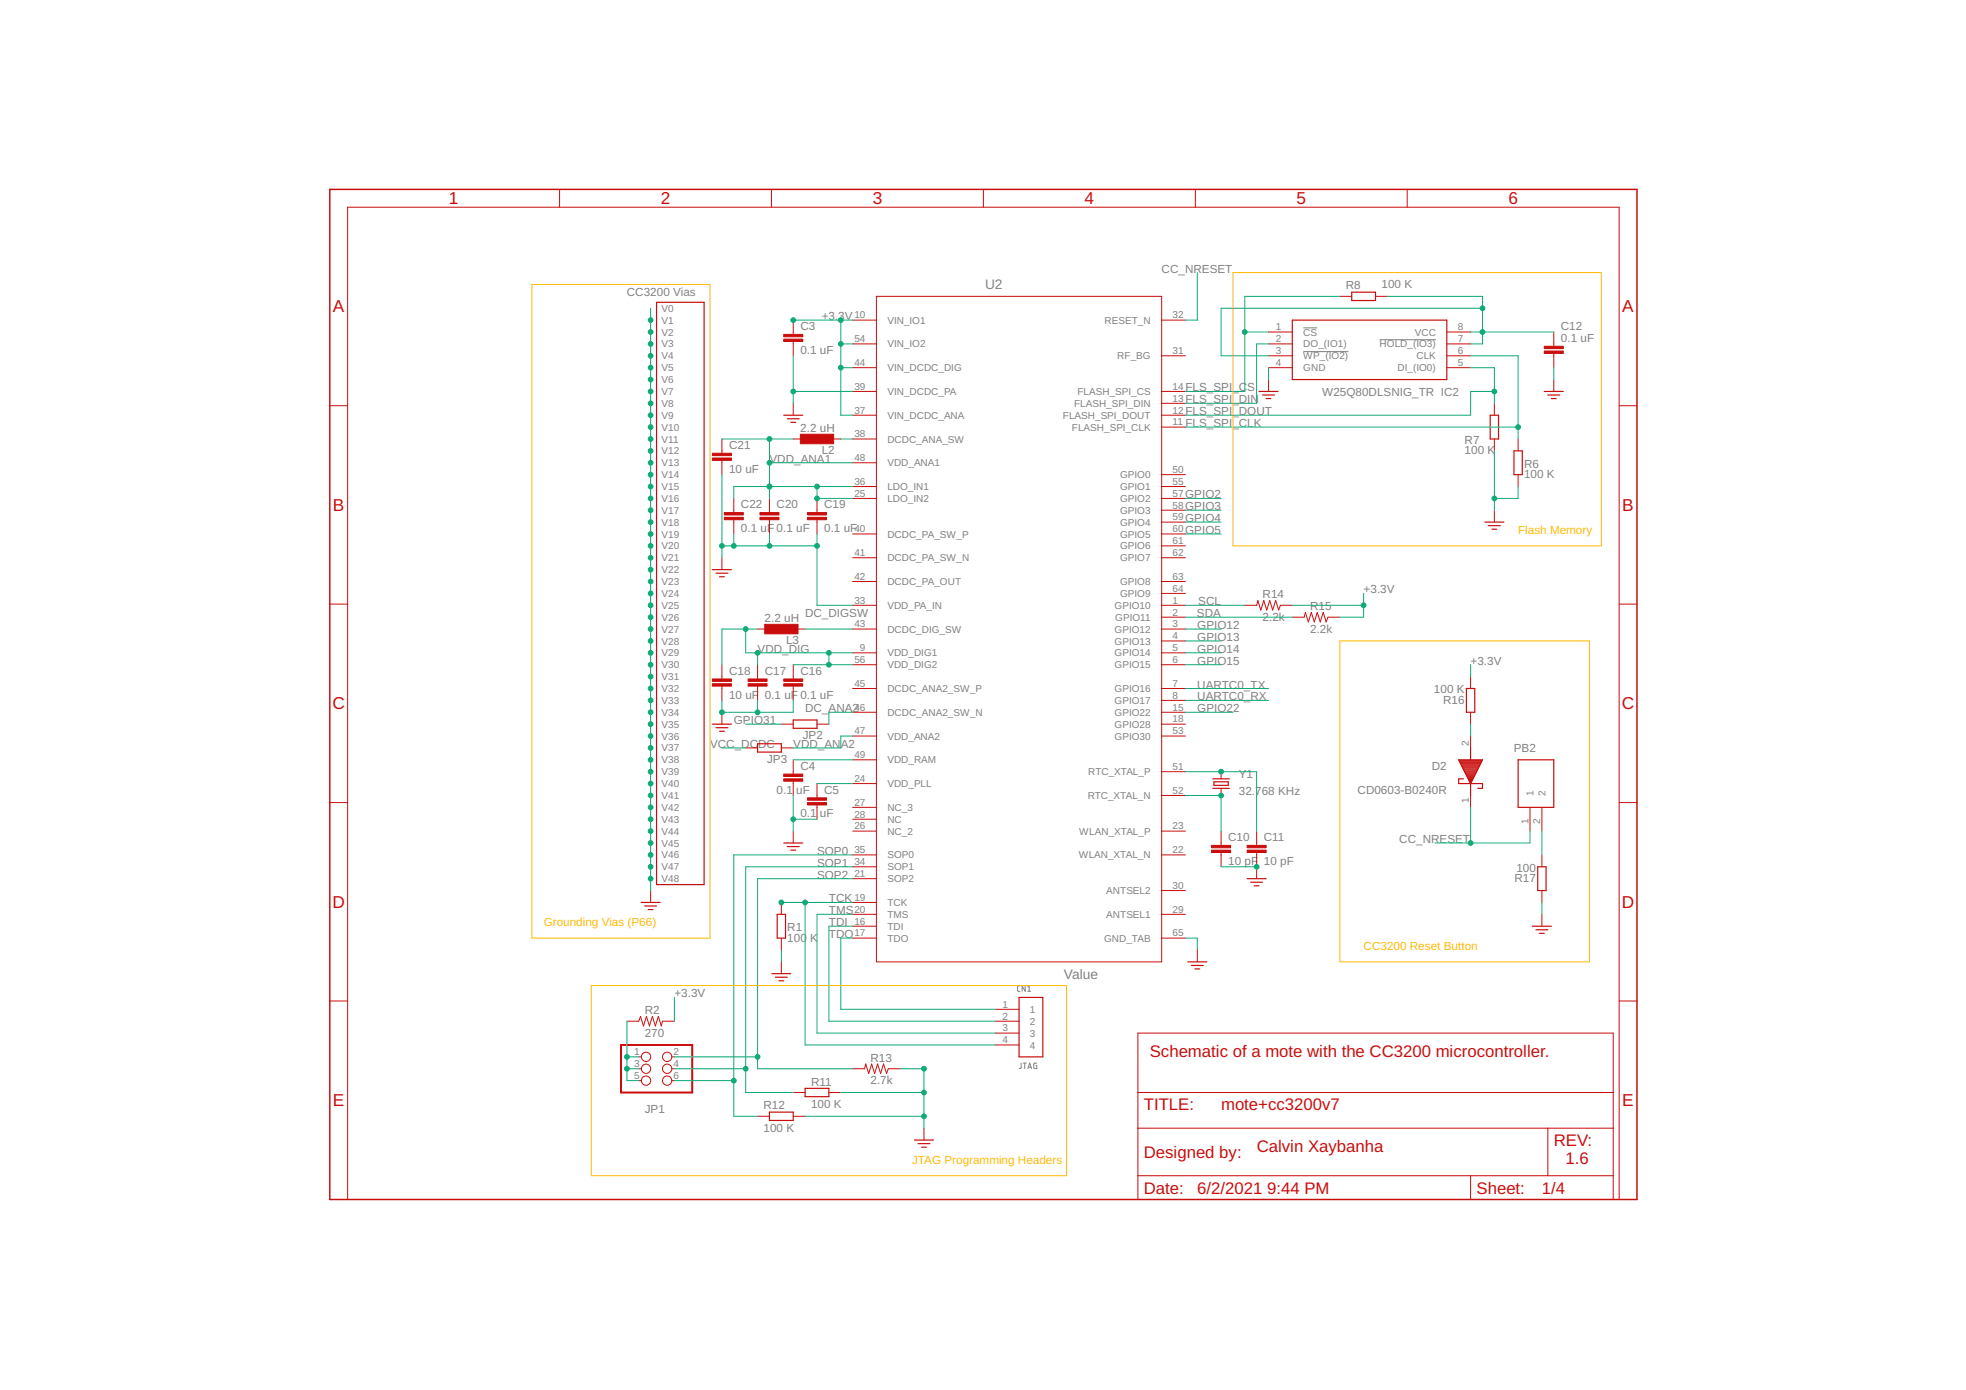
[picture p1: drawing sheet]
<svg xmlns="http://www.w3.org/2000/svg" width="420mm" height="297mm" viewBox="0 0 420 297" stroke-linecap="round" stroke-linejoin="round" font-family="sans-serif">
<g fill="none" stroke="#808080" stroke-width=".21">
<path d="M278.5 70.1h3M278.5 75.1h9.7M294.9 72.6h12M218 210.7h-.4l-.2 .2 .1 .8 .5 .1M219.1 210.7v1.1l-.7-1.1v1.1M219.6 211.8h.7M219.6 210.9l.3-.2v1.1M218.2 227.2v1l-.4 .1M218.7 227.2h.6M219 227.2v1.1M219.7 228.3l.4-1.1 .4 1.1M219.8 228h.5"/>
<path d="M221.6 227.2l-.6 .1-.1 .8 .2 .2h.5v-.6h-.2"/>
</g>
<path d="M70.5 40.5h279.3v215.8h-279.3z" fill="none" stroke="#c90d0c" stroke-width=".32"/>
<g fill="none" stroke="#c90d0c" stroke-width=".21">
<path d="M119.6 40.5v3.8M164.9 40.5v3.8M210.2 40.5v3.8M255.5 40.5v3.8M300.7 40.5v3.8M169.5 68.4v3.1M169.5 73v3M182.2 68.4h5.1M182.2 78.6h5.1M182.2 73.5h5.1M187.3 63.3h61v142.2h-61zM248.3 68.4h5"/>
<path d="M248.3 76h5M271.1 76h5.1M271.1 78.6h5.1M271.1 73.5h5.1M271.1 71h5.1M286.3 63.3h2.6M294 63.3h2.5M309.2 76h5.1M309.2 78.6h5.1M309.2 73.5h5.1M309.2 71h5.1M332.1 71v3"/>
<path d="M332.1 75.5v3.1M70.5 86.7h3.8M154.3 93.8v3.1M154.3 98.4v3M169.5 93.8h2.6M169.5 86.2v2.5M177.1 93.8h2.6M182.2 88.7h5.1M182.2 83.7h5.1M182.2 93.8h5.1M182.2 98.9h5.1M248.3 91.3h5"/>
<path d="M248.3 88.7h5M248.3 86.2h5M248.3 83.7h5M271.1 81.1v2.6M319.4 86.2v2.5M319.4 93.8v2.6M324.4 93.8v2.6M332.1 81.1v2.6M346 86.7h3.8M154.3 119.2v2.5M156.8 106.5v3M156.8 111.1v3"/>
<path d="M164.4 106.5v3M164.4 111.1v3M174.6 106.5v3M174.6 111.1v3M182.2 106.5h5.1M182.2 104h5.1M182.2 114.1h5.1M182.2 119.2h5.1M248.3 106.5h5M248.3 104h5M248.3 114.1h5M248.3 119.2h5"/>
<path d="M248.3 101.4h5M248.3 109h5M248.3 111.6h5M248.3 116.6h5M319.4 109v2.6M324.4 101.4v2.6M70.5 129.1h3.8M161.9 134.4h2.5M169.5 134.4h2.6M182.2 129.3h5.1M182.2 134.4h5.1M182.2 139.5h5.1"/>
<path d="M182.2 124.3h5.1M248.3 129.3h5M248.3 131.9h5M248.3 134.4h5M248.3 137h5M248.3 139.5h5M248.3 124.3h5M248.3 126.8h5M266 129.3h2.6l.2-1 .7 2.1 .6-2.1 .6 2.1 .7-2.1 .6 2.1 .6-2.1 .7 2.1 .3-1.1h2.6M276.2 131.9h2.5l.3-1 .6 2 .6-2 .7 2 .6-2 .7 2 .6-2 .6 2 .4-1h2.5M346 129.1h3.8M154.3 142v3.1"/>
<path d="M154.3 146.6v3.1M154.3 152.2v2.5M159.4 159.8h2.5M161.9 142v3.1M161.9 146.6v3.1M167 154.7h2.5M167 159.8h2.5M169.5 142v3.1M169.5 146.6v3.1M174.6 154.7h2.5M182.2 142h5.1M182.2 147.1h5.1"/>
<path d="M182.2 152.2h5.1M182.2 157.3h5.1M248.3 142h5M248.3 147.1h5M248.3 149.7h5M248.3 152.2h5M248.3 154.7h5M248.3 157.3h5M314.3 144.6v2.5M314.3 152.2v2.5M314.3 157.3v2.5M70.5 171.5h3.8"/>
<path d="M169.5 162.4v3M169.5 166.9v3.1M169.5 177.6v2.5M174.6 167.4v3.1M174.6 172v3.1M182.2 177.6h5.1M182.2 167.4h5.1M182.2 172.5h5.1M182.2 175.1h5.1M182.2 162.4h5.1M248.3 177.6h5M248.3 164.9h5"/>
<path d="M248.3 170h5M261 164.9v1.5M261 168.5v1.5M261 177.6v3.1M268.6 177.6v3.1M314.3 170v2.5M327 172.5v5.1M329.5 172.5v5.1M346 171.5h3.8M139 190.3v2.5M167 192.8v2.6M182.2 197.9h5.1"/>
<path d="M182.2 192.8h5.1M182.2 195.4h5.1M182.2 187.8h5.1M182.2 182.7h5.1M182.2 185.2h5.1M248.3 195.4h5M248.3 182.7h5M248.3 190.3h5M261 182.2v3M268.6 182.2v5.6M329.5 182.7v2.5M329.5 190.3v2.5"/>
<path d="M329.5 195.4v2.5M70.5 213.9h3.8M134 218.2h2.5l.4-1 .6 2 .7-2 .6 2 .6-2 .7 2 .6-2 .6 2 .3-1h2.5M167 200.5v2.5M167 205.5v2.6M182.2 200.5h5.1M212.7 215.7h5.1M212.7 218.2h5.1M248.3 200.5h5M255.9 203v2.5M346 213.9h3.8M136.5 228.4h.6"/>
<path d="M136.5 225.8h.6M136.5 230.9h.6M143.6 228.4h.5M143.6 225.8h.5M143.6 230.9h.5M161.9 238.5h2.5M169.5 233.5h2.6M169.5 238.5h2.6M177.1 233.5h2.6M182.2 228.4h2.6l.2-1 .7 2 .6-2 .6 2 .7-2 .6 2 .6-2 .7 2 .3-1h2.6M212.7 220.8h5.1M212.7 223.3h5.1"/>
<path d="M243.2 220.8h101.6v35.5h-101.6zM243.2 233.5h101.6M74.3 256.3v-212h271.7v212M197.5 241.1v2.5M243.2 241.1h101.6M243.2 251.2h101.6M314.3 251.2v5.1M330.8 241.1v10.1"/>
<circle cx="138.1" cy="230.9" r=".99"/>
<circle cx="138.1" cy="225.8" r=".99"/>
<circle cx="138.1" cy="228.4" r=".99"/>
<circle cx="142.6" cy="228.4" r=".99"/>
<circle cx="142.6" cy="230.9" r=".99"/>
<circle cx="142.6" cy="225.8" r=".99"/>
</g>
<g fill="none" stroke="#c90d0c" stroke-width=".25">
<path d="M140.3 64.6h10.2v124.4h-10.2zM276.2 68.4h33v12.7h-33zM288.9 62.4h5.1v1.8h-5.1zM167.5 88.7h4.1M168.3 89.5h2.5M169 90.3h1M269.1 83.7h4M269.8 84.4h2.6M270.6 85.2h1M318.5 88.7h1.8v5.1h-1.8zM323.6 96.4h1.7v5h-1.7zM330 83.7h4.1"/>
<path d="M330.8 84.4h2.5M331.6 85.2h1M317.3 111.6h4.1M318.1 112.3h2.5M318.9 113.1h1M152.3 121.7h4M153 122.5h2.6M153.8 123.3h1M152.3 154.7h4M153 155.5h2.6M153.8 156.3h1M161.9 158.9h5.1v1.8h-5.1z"/>
<path d="M169.5 153.9h5.1v1.7h-5.1zM313.4 147.1h1.8v5.1h-1.8zM314.3 159.8v2.6M259.2 166.4h3.5M259.2 168.5h3.5M259.4 167.1h3.1v.7h-3.1zM311.7 162.4h5.1l-2.5 5zM311.8 162.6h4.9M312 162.8h4.6M312.1 163h4.4M312.2 163.2h4.2M312.3 163.4h4"/>
<path d="M312.4 163.7h3.8M312.5 163.9h3.6M312.6 164.1h3.4M312.7 164.3h3.1M312.8 166.4h-1.1v1h5.1v1.1h-1M312.8 164.5h2.9M312.9 164.8h2.7M313.1 165h2.4M313.2 165.2h2.2M313.3 165.4h2M313.4 165.7h1.8M313.5 165.9h1.6"/>
<path d="M313.6 166.1h1.4M313.7 166.3h1.1M313.8 166.6h.9M313.9 166.8h.7M314.1 167h.4M314.2 167.2h.2M314.3 167.4v2.6M324.4 162.4h7.7v10.1h-7.7zM137 192.8h4.1M137.8 193.6h2.5M138.5 194.4h1.1M166.1 195.4h1.8v5.1h-1.8z"/>
<path d="M167.5 180.1h4.1M168.3 180.9h2.5M169 181.7h1M266.5 187.8h4.1M267.3 188.5h2.5M268.1 189.3h1M327.5 197.9h4.1M328.3 198.7h2.5M328.6 185.2h1.8v5.1h-1.8zM329 199.5h1M165 208.1h4M165.7 208.8h2.6"/>
<path d="M166.5 209.6h1M217.8 213.1h5.1v12.7h-5.1zM253.9 205.5h4M254.6 206.3h2.6M255.4 207.1h1M164.4 237.7h5.1v1.7h-5.1zM172.1 232.6h5v1.8h-5zM195.4 243.6h4.1M196.2 244.4h2.5M197 245.2h1"/>
</g>
<g fill="#c90d0c" stroke="#c90d0c" stroke-width=".21">
<path d="M258.9 181.7h4.1v.5h-4.1z"/>
<path d="M258.9 180.7h4.1v.5h-4.1z"/>
<path d="M266.5 181.7h4.1v.5h-4.1z"/>
<path d="M266.5 180.7h4.1v.5h-4.1z"/>
<path d="M167.5 166.4h4.1v.5h-4.1z"/>
<path d="M167.5 165.4h4.1v.5h-4.1z"/>
<path d="M172.6 171.5h4v.5h-4z"/>
<path d="M172.6 170.5h4v.5h-4z"/>
<path d="M330 75h4.1v.5h-4.1z"/>
<path d="M330 74h4.1v.5h-4.1z"/>
<path d="M167.5 146.1h4.1v.5h-4.1z"/>
<path d="M167.5 145.1h4.1v.5h-4.1z"/>
<path d="M159.9 146.1h4v.5h-4z"/>
<path d="M159.9 145.1h4v.5h-4z"/>
<path d="M152.3 146.1h4v.5h-4z"/>
<path d="M152.3 145.1h4v.5h-4z"/>
<path d="M172.6 110.6h4v.5h-4z"/>
<path d="M172.6 109.5h4v.5h-4z"/>
<path d="M162.4 110.6h4.1v.5h-4.1z"/>
<path d="M162.4 109.5h4.1v.5h-4.1z"/>
<path d="M152.3 97.9h4v.5h-4z"/>
<path d="M152.3 96.9h4v.5h-4z"/>
<path d="M154.8 110.6h4.1v.5h-4.1z"/>
<path d="M154.8 109.5h4.1v.5h-4.1z"/>
<path d="M171 92.8h7.2v2h-7.2z"/>
<path d="M163.4 133.4h7.1v2h-7.1z"/>
<path d="M167.5 72.5h4.1v.5h-4.1z"/>
<path d="M167.5 71.5h4.1v.5h-4.1z"/>
</g>
<path d="M132.7 223.3h15.2v10.2h-15.2z" fill="none" stroke="#c90d0c" stroke-width=".42"/>
<g fill="none" stroke="#0dab76" stroke-width=".21">
<path d="M255.9 58.3v10.1h-2.6M139 65.9v124.4M169.5 68.4h12.7M169.5 76v10.2M179.7 68.4v20.3h2.5M179.7 78.6h2.5M179.7 73.5h2.5M266 71h5.1M271.1 73.5h-2.5v12.7h-15.3M271.1 78.6v2.5M286.3 63.3h-20.3v20.4h-12.7M296.5 63.3h20.3v10.2h-2.5"/>
<path d="M314.3 78.6h5.1v7.6M314.3 71h17.8M314.3 76h10.1v17.8M316.8 65.9h-55.8v10.1h10.1M332.1 78.6v2.5M154.3 93.8h15.2M164.4 93.8v12.7M164.4 98.9h17.8M169.5 83.7h12.7M179.7 93.8h2.5M253.3 91.3h71.1M319.4 83.7h-5.1v5h-61"/>
<path d="M319.4 96.4v12.6M154.3 101.4v17.8M154.3 116.6h20.3M156.8 114.1v2.5M164.4 114.1v2.5M174.6 114.1v15.2h7.6M174.6 104v2.5h7.6M182.2 104h-25.4v2.5M253.3 106.5h7.7M253.3 109h7.7M253.3 111.6h7.7M253.3 114.1h7.7"/>
<path d="M324.4 104v2.5h-5M159.4 134.4v5.1h22.8M161.9 134.4h-7.6v7.6M161.9 139.5v2.5M172.1 134.4h10.1M177.1 139.5v2.5M253.3 129.3h12.7M253.3 131.9h22.9M253.3 137h7.7M253.3 139.5h7.7M253.3 134.4h7.7M276.2 129.3h15.2"/>
<path d="M291.4 126.8v5.1h-5.1M154.3 149.7v2.5h15.2v-2.5M154.3 159.8h5.1M159.4 154.7h7.6M161.9 149.7v2.5M169.5 142h12.7M182.2 157.3h-2.5v2.5h-10.2M182.2 152.2h-5.1v2.5M253.3 152.2h10.2M253.3 147.1h17.8M253.3 149.7h17.8M253.3 142h7.7"/>
<path d="M314.3 142v2.6M314.3 154.7v2.6M169.5 170v7.6M169.5 175.1h5.1M169.5 162.4h12.7M174.6 167.4h7.6M253.3 170h7.7v7.6M253.3 164.9h15.3v12.7M314.3 172.5v7.6M327 177.6v2.5h-20.3M329.5 177.6v5.1M167 192.8h15.2"/>
<path d="M172.1 192.8v30.5h40.6M182.2 185.2h-22.8v48.3h10.1M182.2 187.8h-20.3v40.6h20.3M182.2 195.4h-7.6v25.4h38.1M182.2 182.7h-25.4v55.8h5.1M182.2 197.9h-5.1v20.3h35.6M261 185.2h7.6M329.5 192.8v2.6M134 218.2v12.7h2.5M144.1 213.1v5.1M167 203v2.5M182.2 200.5h-2.5v15.2h33"/>
<path d="M253.3 200.5h2.6v2.5M134 228.4h2.5M134 225.8h2.5M144.1 228.4h15.3M144.1 230.9h12.7M144.1 225.8h17.8M172.1 238.5h25.4M179.7 233.5h17.8M192.4 228.4h5.1v12.7"/>
</g>
<g fill="#0dab76" stroke="#0dab76" stroke-width=".21">
<circle cx="179.7" cy="78.6" r=".51"/>
<circle cx="179.7" cy="73.5" r=".51"/>
<circle cx="179.7" cy="68.4" r=".51"/>
<circle cx="169.5" cy="68.4" r=".51"/>
<circle cx="316.8" cy="65.9" r=".51"/>
<circle cx="316.8" cy="71" r=".51"/>
<circle cx="291.4" cy="129.3" r=".51"/>
<circle cx="169.5" cy="83.7" r=".51"/>
<circle cx="268.6" cy="185.2" r=".51"/>
<circle cx="169.5" cy="175.1" r=".51"/>
<circle cx="139" cy="68.4" r=".51"/>
<circle cx="139" cy="71" r=".51"/>
<circle cx="139" cy="73.5" r=".51"/>
<circle cx="139" cy="76" r=".51"/>
<circle cx="139" cy="78.6" r=".51"/>
<circle cx="139" cy="81.1" r=".51"/>
<circle cx="139" cy="83.7" r=".51"/>
<circle cx="139" cy="86.2" r=".51"/>
<circle cx="139" cy="88.7" r=".51"/>
<circle cx="139" cy="91.3" r=".51"/>
<circle cx="139" cy="93.8" r=".51"/>
<circle cx="139" cy="96.4" r=".51"/>
<circle cx="139" cy="98.9" r=".51"/>
<circle cx="139" cy="101.4" r=".51"/>
<circle cx="139" cy="104" r=".51"/>
<circle cx="139" cy="106.5" r=".51"/>
<circle cx="139" cy="109" r=".51"/>
<circle cx="139" cy="111.6" r=".51"/>
<circle cx="139" cy="114.1" r=".51"/>
<circle cx="139" cy="116.6" r=".51"/>
<circle cx="139" cy="119.2" r=".51"/>
<circle cx="139" cy="121.7" r=".51"/>
<circle cx="139" cy="124.3" r=".51"/>
<circle cx="139" cy="126.8" r=".51"/>
<circle cx="139" cy="129.3" r=".51"/>
<circle cx="139" cy="131.9" r=".51"/>
<circle cx="139" cy="134.4" r=".51"/>
<circle cx="139" cy="137" r=".51"/>
<circle cx="139" cy="139.5" r=".51"/>
<circle cx="139" cy="142" r=".51"/>
<circle cx="139" cy="144.6" r=".51"/>
<circle cx="139" cy="147.1" r=".51"/>
<circle cx="139" cy="149.7" r=".51"/>
<circle cx="139" cy="152.2" r=".51"/>
<circle cx="139" cy="154.7" r=".51"/>
<circle cx="139" cy="157.3" r=".51"/>
<circle cx="139" cy="159.8" r=".51"/>
<circle cx="139" cy="162.4" r=".51"/>
<circle cx="139" cy="164.9" r=".51"/>
<circle cx="139" cy="167.4" r=".51"/>
<circle cx="139" cy="170" r=".51"/>
<circle cx="139" cy="172.5" r=".51"/>
<circle cx="139" cy="175.1" r=".51"/>
<circle cx="139" cy="177.6" r=".51"/>
<circle cx="139" cy="180.1" r=".51"/>
<circle cx="139" cy="182.7" r=".51"/>
<circle cx="139" cy="185.2" r=".51"/>
<circle cx="139" cy="187.8" r=".51"/>
<circle cx="319.4" cy="106.5" r=".51"/>
<circle cx="161.9" cy="152.2" r=".51"/>
<circle cx="154.3" cy="152.2" r=".51"/>
<circle cx="164.4" cy="116.6" r=".51"/>
<circle cx="156.8" cy="116.6" r=".51"/>
<circle cx="154.3" cy="116.6" r=".51"/>
<circle cx="174.6" cy="116.6" r=".51"/>
<circle cx="197.5" cy="228.4" r=".51"/>
<circle cx="197.5" cy="238.5" r=".51"/>
<circle cx="197.5" cy="233.5" r=".51"/>
<circle cx="156.8" cy="230.9" r=".51"/>
<circle cx="266" cy="71" r=".51"/>
<circle cx="319.4" cy="83.7" r=".51"/>
<circle cx="324.4" cy="91.3" r=".51"/>
<circle cx="172.1" cy="192.8" r=".51"/>
<circle cx="167" cy="192.8" r=".51"/>
<circle cx="261" cy="170" r=".51"/>
<circle cx="261" cy="164.9" r=".51"/>
<circle cx="177.1" cy="142" r=".51"/>
<circle cx="177.1" cy="139.5" r=".51"/>
<circle cx="159.4" cy="134.4" r=".51"/>
<circle cx="161.9" cy="139.5" r=".51"/>
<circle cx="174.6" cy="104" r=".51"/>
<circle cx="174.6" cy="106.5" r=".51"/>
<circle cx="164.4" cy="104" r=".51"/>
<circle cx="164.4" cy="98.9" r=".51"/>
<circle cx="164.4" cy="93.8" r=".51"/>
<circle cx="161.9" cy="225.8" r=".51"/>
<circle cx="159.4" cy="228.4" r=".51"/>
<circle cx="134" cy="228.4" r=".51"/>
<circle cx="134" cy="225.8" r=".51"/>
<circle cx="314.3" cy="180.1" r=".51"/>
</g>
<path d="M263.5 58.3h78.7v58.3h-78.7zM113.7 60.8h38v139.7h-38zM286.3 137h53.4v68.5h-53.4zM126.4 210.6h101.5v40.6h-101.5z" fill="none" stroke="#ffba08" stroke-width=".21"/>
<g font-size="3.7" fill="#c90d0c">
<text x="95.9" y="43.7">1</text>
<text x="141.2" y="43.7">2</text>
<text x="186.5" y="43.7">3</text>
<text x="231.8" y="43.7">4</text>
<text x="277.1" y="43.7">5</text>
<text x="322.4" y="43.7">6</text>
<text x="71.2" y="66.8">A</text>
<text x="346.7" y="66.8">A</text>
<text x="71.2" y="109.2">B</text>
<text x="346.7" y="109.2">B</text>
<text x="71.1" y="151.6">C</text>
<text x="346.6" y="151.6">C</text>
<text x="71.1" y="194">D</text>
<text x="346.6" y="194">D</text>
<text x="71.2" y="236.4">E</text>
<text x="346.7" y="236.4">E</text>
</g>
<g font-size="3.6" fill="#c90d0c">
<text x="245.7" y="225.9">Schematic of a mote with the CC3200 microcontroller.</text>
<text x="244.4" y="237.3">TITLE:</text>
<text x="261" y="237.3">mote+cc3200v7</text>
<text x="332.1" y="244.9">REV:</text>
<text x="244.4" y="247.4">Designed by:</text>
<text x="268.6" y="246.2">Calvin Xaybanha</text>
<text x="334.6" y="248.7">1.6</text>
<text x="244.4" y="255.1">Date:</text>
<text x="255.9" y="255.1">6/2/2021</text>
<text x="270.8" y="255.1">9:44 PM</text>
<text x="315.6" y="255.1">Sheet:</text>
<text x="329.5" y="255.1">1/4</text>
</g>
<g font-size="2.9" fill="#808080">
<text x="210.5" y="61.8">U2</text>
<text x="227.4" y="209.1">Value</text>
</g>
<g font-size="2.5" fill="#808080">
<text x="248.3" y="58.3">CC_NRESET</text>
<text x="134" y="63.3">CC3200 Vias</text>
<text x="287.6" y="61.8">R8</text>
<text x="295.2" y="61.6">100 K</text>
<text x="171.1" y="70.6">C3</text>
<text x="175.6" y="68.4">+3.3V</text>
<text x="333.6" y="70.6">C12</text>
<text x="171.1" y="75.6">0.1 uF</text>
<text x="333.6" y="73.1">0.1 uF</text>
<text x="253.3" y="83.6">FLS_SPI_C</text>
<text x="266.6" y="83.6">S</text>
<text x="253.3" y="86.2">FLS_SPI_DIN</text>
<text x="253.3" y="88.7">FLS_SPI_DOUT</text>
<text x="282.5" y="84.5">W25Q80DLSNIG_TR IC2</text>
<text x="155.8" y="96">C21</text>
<text x="171" y="92.3">2.2 uH</text>
<text x="253.3" y="91.3">FLS_SPI_CLK</text>
<text x="313" y="94.8">R7</text>
<text x="155.8" y="101">10 uF</text>
<text x="164.4" y="98.9">VDD_ANA1</text>
<text x="175.6" y="97.1">L2</text>
<text x="313" y="97.1">100 K</text>
<text x="325.7" y="99.9">R6</text>
<text x="253.3" y="106.5">GPIO2</text>
<text x="325.7" y="102.2">100 K</text>
<text x="158.4" y="113.7">0.1 uF 0.1 uF</text>
<text x="158.4" y="108.7">C22</text>
<text x="166" y="108.7">C20</text>
<text x="176.1" y="113.7">0.1 uF</text>
<text x="176.1" y="108.7">C19</text>
<text x="253.3" y="109">GPIO3</text>
<text x="253.3" y="111.6">GPIO4</text>
<text x="253.3" y="114.1">GPIO5</text>
<text x="172.1" y="131.9">DC_DIGSW</text>
<text x="255.8" y="131.9">SDA</text>
<text x="256.1" y="129.4">SCL</text>
<text x="269.8" y="127.9">R14</text>
<text x="280" y="130.4">R15</text>
<text x="291.4" y="126.8">+3.3V</text>
<text x="163.4" y="132.9">2.2 uH</text>
<text x="168" y="137.7">L3</text>
<text x="255.9" y="137">GPIO13</text>
<text x="255.9" y="134.4">GPIO12</text>
<text x="269.8" y="132.7">2.2k</text>
<text x="280" y="135.2">2.2k</text>
<text x="161.9" y="139.5">VDD_DIG</text>
<text x="255.9" y="139.5">GPIO14</text>
<text x="255.9" y="142.1">GPIO15</text>
<text x="314.3" y="142.1">+3.3V</text>
<text x="155.8" y="149.3">10 uF</text>
<text x="155.8" y="144.2">C18</text>
<text x="163.4" y="149.3">0.1 uF 0.1 uF</text>
<text x="163.4" y="144.2">C17</text>
<text x="171.1" y="144.2">C16</text>
<text x="255.9" y="147.1">UARTC0_TX</text>
<text x="255.9" y="149.7">UARTC0_RX</text>
<text x="306.5" y="148.1">100 K</text>
<text x="156.8" y="154.7">GPIO31</text>
<text x="172.1" y="152.2">DC_ANA2</text>
<text x="255.9" y="152.2">GPIO22</text>
<text x="308.4" y="150.4">R16</text>
<text x="151.8" y="159.8">VCC_DCDC</text>
<text x="169.5" y="159.8">VDD_ANA2</text>
<text x="171.6" y="158">JP2</text>
<text x="323.5" y="160.7">PB2</text>
<text x="163.9" y="163.1">JP3</text>
<text x="171.1" y="164.5">C4</text>
<text x="264.8" y="166.2">Y1</text>
<text x="306" y="164.5">D2</text>
<text x="166" y="169.6">0.1</text>
<text x="170.2" y="169.6">uF</text>
<text x="176.1" y="169.6">C5</text>
<text x="264.8" y="170">32.768 KHz</text>
<text x="290.1" y="169.6">CD0603-B0240R</text>
<text x="171.1" y="174.7">0.1</text>
<text x="175.2" y="174.7">uF</text>
<text x="262.5" y="179.8">C10</text>
<text x="270.1" y="179.8">C11</text>
<text x="174.6" y="182.7">SOP0</text>
<text x="174.6" y="185.2">SOP1</text>
<text x="262.5" y="184.8">10 pF</text>
<text x="270.1" y="184.8">10 pF</text>
<text x="299" y="180.1">CC_NRESET</text>
<text x="174.6" y="187.8">SOP2</text>
<text x="323.7" y="188.5">R17</text>
<text x="324.1" y="186.2">100</text>
<text x="177.1" y="195.4">TMS</text>
<text x="177.1" y="197.9">TDI</text>
<text x="177.1" y="192.8">TCK</text>
<text x="168.3" y="201.2">100</text>
<text x="168.3" y="199">R1</text>
<text x="173.1" y="201.2">K</text>
<text x="177.1" y="200.5">TDO</text>
<text x="144.1" y="213.2">+3.3V</text>
<text x="137.8" y="221.5">270</text>
<text x="137.8" y="216.7">R2</text>
<text x="186" y="226.9">R13</text>
<text x="173.3" y="232">R11</text>
<text x="186" y="231.7">2.7k</text>
<text x="137.8" y="237.9">JP1</text>
<text x="163.2" y="237.1">R12</text>
<text x="173.3" y="236.8">100 K</text>
<text x="163.2" y="241.9">100 K</text>
</g>
<g font-size="2.5" fill="#ffba08">
<text x="324.4" y="114.1">Flash Memory</text>
<text x="116.2" y="197.9">Grounding Vias (P66)</text>
<text x="291.4" y="203">CC3200 Reset Button</text>
<text x="194.9" y="248.7">JTAG Programming Headers</text>
</g>
<g font-size="2.1" fill="#808080">
<text x="141.4" y="66.6">V0</text>
<text x="141.4" y="69.2">V1</text>
<text x="141.4" y="71.7">V2</text>
<text x="182.6" y="68.1">10</text>
<text x="189.6" y="69.2">VIN_IO1</text>
<text x="236.1" y="69.2">RESET_N</text>
<text x="250.6" y="68.1">32</text>
<text x="272.7" y="70.6">1</text>
<text x="278.5" y="71.7">CS</text>
<text x="302.4" y="71.7">VCC</text>
<text x="311.5" y="70.6">8</text>
<text x="141.4" y="74.2">V3</text>
<text x="141.4" y="76.8">V4</text>
<text x="182.6" y="73.1">54</text>
<text x="189.6" y="74.2">VIN_IO2</text>
<text x="238.8" y="76.8">RF_BG</text>
<text x="250.6" y="75.7">31</text>
<text x="272.7" y="73.1">2</text>
<text x="272.7" y="75.7">3</text>
<text x="278.5" y="74.2">DO_(IO1)</text>
<text x="278.5" y="76.8">WP_(IO2)</text>
<text x="294.8" y="74.2">HOLD_(IO3)</text>
<text x="302.7" y="76.8">CLK</text>
<text x="311.5" y="73.1">7</text>
<text x="311.5" y="75.7">6</text>
<text x="141.4" y="79.3">V5</text>
<text x="141.4" y="81.9">V6</text>
<text x="182.6" y="83.3">39</text>
<text x="182.6" y="78.2">44</text>
<text x="189.6" y="79.3">VIN_DCDC_DIG</text>
<text x="250.6" y="83.3">14</text>
<text x="272.7" y="78.2">4</text>
<text x="278.5" y="79.3">GND</text>
<text x="298.7" y="79.3">DI_(IO0)</text>
<text x="311.5" y="78.2">5</text>
<text x="141.4" y="84.4">V7</text>
<text x="141.4" y="86.9">V8</text>
<text x="141.4" y="89.5">V9</text>
<text x="182.6" y="88.4">37</text>
<text x="189.6" y="89.5">VIN_DCDC_ANA</text>
<text x="189.6" y="84.4">VIN_DCDC_PA</text>
<text x="227.2" y="89.5">FLASH_SPI_DOUT</text>
<text x="229.6" y="86.9">FLASH_SPI_DIN</text>
<text x="230.3" y="84.4">FLASH_SPI_CS</text>
<text x="250.6" y="88.4">12</text>
<text x="250.6" y="85.8">13</text>
<text x="141.4" y="92">V10</text>
<text x="141.4" y="94.6">V11</text>
<text x="182.6" y="93.4">38</text>
<text x="189.6" y="94.6">DCDC_ANA_SW</text>
<text x="229.1" y="92">FLASH_SPI_CLK</text>
<text x="250.6" y="90.9">11</text>
<text x="141.4" y="97.1">V12</text>
<text x="141.4" y="99.6">V13</text>
<text x="182.6" y="98.5">48</text>
<text x="189.6" y="99.6">VDD_ANA1</text>
<text x="250.6" y="101.1">50</text>
<text x="141.4" y="102.2">V14</text>
<text x="141.4" y="104.7">V15</text>
<text x="141.4" y="107.3">V16</text>
<text x="182.6" y="106.1">25</text>
<text x="182.6" y="103.6">36</text>
<text x="189.6" y="107.3">LDO_IN2</text>
<text x="189.6" y="104.7">LDO_IN1</text>
<text x="239.4" y="102.2">GPIO0</text>
<text x="239.4" y="104.7">GPIO1</text>
<text x="239.4" y="107.3">GPIO2</text>
<text x="250.6" y="103.6">55</text>
<text x="250.6" y="106.1">57</text>
<text x="141.4" y="109.8">V17</text>
<text x="141.4" y="112.3">V18</text>
<text x="182.6" y="113.8">40</text>
<text x="239.4" y="109.8">GPIO3</text>
<text x="239.4" y="112.3">GPIO4</text>
<text x="250.6" y="108.7">58</text>
<text x="250.6" y="111.2">59</text>
<text x="250.6" y="113.8">60</text>
<text x="141.4" y="114.9">V19</text>
<text x="141.4" y="117.4">V20</text>
<text x="141.4" y="120">V21</text>
<text x="182.6" y="118.8">41</text>
<text x="189.6" y="114.9">DCDC_PA_SW_P</text>
<text x="189.6" y="120">DCDC_PA_SW_N</text>
<text x="239.4" y="114.9">GPIO5</text>
<text x="239.4" y="117.4">GPIO6</text>
<text x="239.4" y="120">GPIO7</text>
<text x="250.6" y="116.3">61</text>
<text x="250.6" y="118.8">62</text>
<text x="141.4" y="122.5">V22</text>
<text x="141.4" y="125">V23</text>
<text x="182.6" y="123.9">42</text>
<text x="189.6" y="125">DCDC_PA_OUT</text>
<text x="239.4" y="125">GPIO8</text>
<text x="250.6" y="123.9">63</text>
<text x="141.4" y="127.6">V24</text>
<text x="141.4" y="130.1">V25</text>
<text x="182.6" y="129">33</text>
<text x="189.6" y="130.1">VDD_PA_IN</text>
<text x="238.2" y="130.1">GPIO10</text>
<text x="239.4" y="127.6">GPIO9</text>
<text x="250.6" y="129">1</text>
<text x="250.6" y="131.5">2</text>
<text x="250.6" y="126.5">64</text>
<text x="141.4" y="132.7">V26</text>
<text x="141.4" y="135.2">V27</text>
<text x="141.4" y="137.7">V28</text>
<text x="182.6" y="134.1">43</text>
<text x="189.6" y="135.2">DCDC_DIG_SW</text>
<text x="238.2" y="135.2">GPIO12</text>
<text x="238.2" y="137.7">GPIO13</text>
<text x="238.3" y="132.7">GPIO11</text>
<text x="250.6" y="134.1">3</text>
<text x="250.6" y="136.6">4</text>
<text x="141.4" y="140.3">V29</text>
<text x="141.4" y="142.8">V30</text>
<text x="182.6" y="141.7">56</text>
<text x="183.8" y="139.2">9</text>
<text x="189.6" y="140.3">VDD_DIG1</text>
<text x="189.6" y="142.8">VDD_DIG2</text>
<text x="238.2" y="140.3">GPIO14</text>
<text x="238.2" y="142.8">GPIO15</text>
<text x="250.6" y="139.2">5</text>
<text x="250.6" y="141.7">6</text>
<text x="141.4" y="145.4">V31</text>
<text x="141.4" y="147.9">V32</text>
<text x="182.6" y="146.8">45</text>
<text x="189.6" y="147.9">DCDC_ANA2_SW_P</text>
<text x="238.2" y="147.9">GPIO16</text>
<text x="250.6" y="146.8">7</text>
<text x="250.6" y="149.3">8</text>
<text x="141.4" y="150.4">V33</text>
<text x="141.4" y="153">V34</text>
<text x="141.4" y="155.5">V35</text>
<text x="182.6" y="151.9">46</text>
<text x="189.6" y="153">DCDC_ANA2_SW_N</text>
<text x="238.2" y="150.4">GPIO17</text>
<text x="238.2" y="153">GPIO22</text>
<text x="238.2" y="155.5">GPIO28</text>
<text x="250.6" y="151.9">15</text>
<text x="250.6" y="154.4">18</text>
<text x="141.4" y="158.1">V36</text>
<text x="141.4" y="160.6">V37</text>
<text x="182.6" y="156.9">47</text>
<text x="189.6" y="158.1">VDD_ANA2</text>
<text x="238.2" y="158.1">GPIO30</text>
<text x="250.6" y="156.9">53</text>
<text x="313.9" y="159.5" transform="rotate(-90 313.9 159.5)">2</text>
<text x="141.4" y="163.1">V38</text>
<text x="141.4" y="165.7">V39</text>
<text x="182.6" y="167.1">24</text>
<text x="182.6" y="162">49</text>
<text x="189.6" y="163.1">VDD_RAM</text>
<text x="232.6" y="165.7">RTC_XTAL_P</text>
<text x="250.6" y="164.6">51</text>
<text x="141.4" y="168.2">V40</text>
<text x="141.4" y="170.7">V41</text>
<text x="141.4" y="173.3">V42</text>
<text x="182.6" y="172.2">27</text>
<text x="189.6" y="168.2">VDD_PLL</text>
<text x="189.6" y="173.3">NC_3</text>
<text x="232.5" y="170.7">RTC_XTAL_N</text>
<text x="250.6" y="169.6">52</text>
<text x="313.9" y="171.5" transform="rotate(-90 313.9 171.5)">1</text>
<text x="327.7" y="170.2" transform="rotate(-90 327.7 170.2)">1</text>
<text x="330.3" y="170.2" transform="rotate(-90 330.3 170.2)">2</text>
<text x="141.4" y="175.8">V43</text>
<text x="141.4" y="178.4">V44</text>
<text x="182.6" y="177.2">26</text>
<text x="182.6" y="174.7">28</text>
<text x="189.6" y="178.4">NC_2</text>
<text x="189.6" y="175.8">NC</text>
<text x="230.7" y="178.4">WLAN_XTAL_P</text>
<text x="250.6" y="177.2">23</text>
<text x="326.6" y="176" transform="rotate(-90 326.6 176)">1</text>
<text x="329.2" y="176" transform="rotate(-90 329.2 176)">2</text>
<text x="141.4" y="180.9">V45</text>
<text x="141.4" y="183.4">V46</text>
<text x="141.4" y="186">V47</text>
<text x="182.6" y="184.9">34</text>
<text x="182.6" y="182.3">35</text>
<text x="189.6" y="186">SOP1</text>
<text x="189.6" y="183.4">SOP0</text>
<text x="230.5" y="183.4">WLAN_XTAL_N</text>
<text x="250.6" y="182.3">22</text>
<text x="141.4" y="188.5">V48</text>
<text x="182.6" y="187.4">21</text>
<text x="189.6" y="188.5">SOP2</text>
<text x="236.4" y="191.1">ANTSEL2</text>
<text x="250.6" y="189.9">30</text>
<text x="182.6" y="197.6">16</text>
<text x="182.6" y="192.5">19</text>
<text x="182.6" y="195">20</text>
<text x="189.6" y="193.6">TCK</text>
<text x="189.6" y="196.1">TMS</text>
<text x="236.4" y="196.1">ANTSEL1</text>
<text x="250.6" y="195">29</text>
<text x="182.6" y="200.1">17</text>
<text x="189.6" y="198.7">TDI</text>
<text x="189.6" y="201.2">TDO</text>
<text x="236" y="201.2">GND_TAB</text>
<text x="250.6" y="200.1">65</text>
<text x="214.3" y="215.3">1</text>
<text x="214.3" y="217.9">2</text>
<text x="214.3" y="220.4">3</text>
<text x="220.1" y="216.5">1</text>
<text x="220.1" y="219">2</text>
<text x="220.1" y="221.5">3</text>
<text x="135.5" y="225.5">1</text>
<text x="143.9" y="225.5">2</text>
<text x="214.3" y="223">4</text>
<text x="220.1" y="224.1">4</text>
<text x="135.5" y="228">3</text>
<text x="135.5" y="230.6">5</text>
<text x="143.9" y="228">4</text>
<text x="143.9" y="230.6">6</text>
</g>
</svg>
